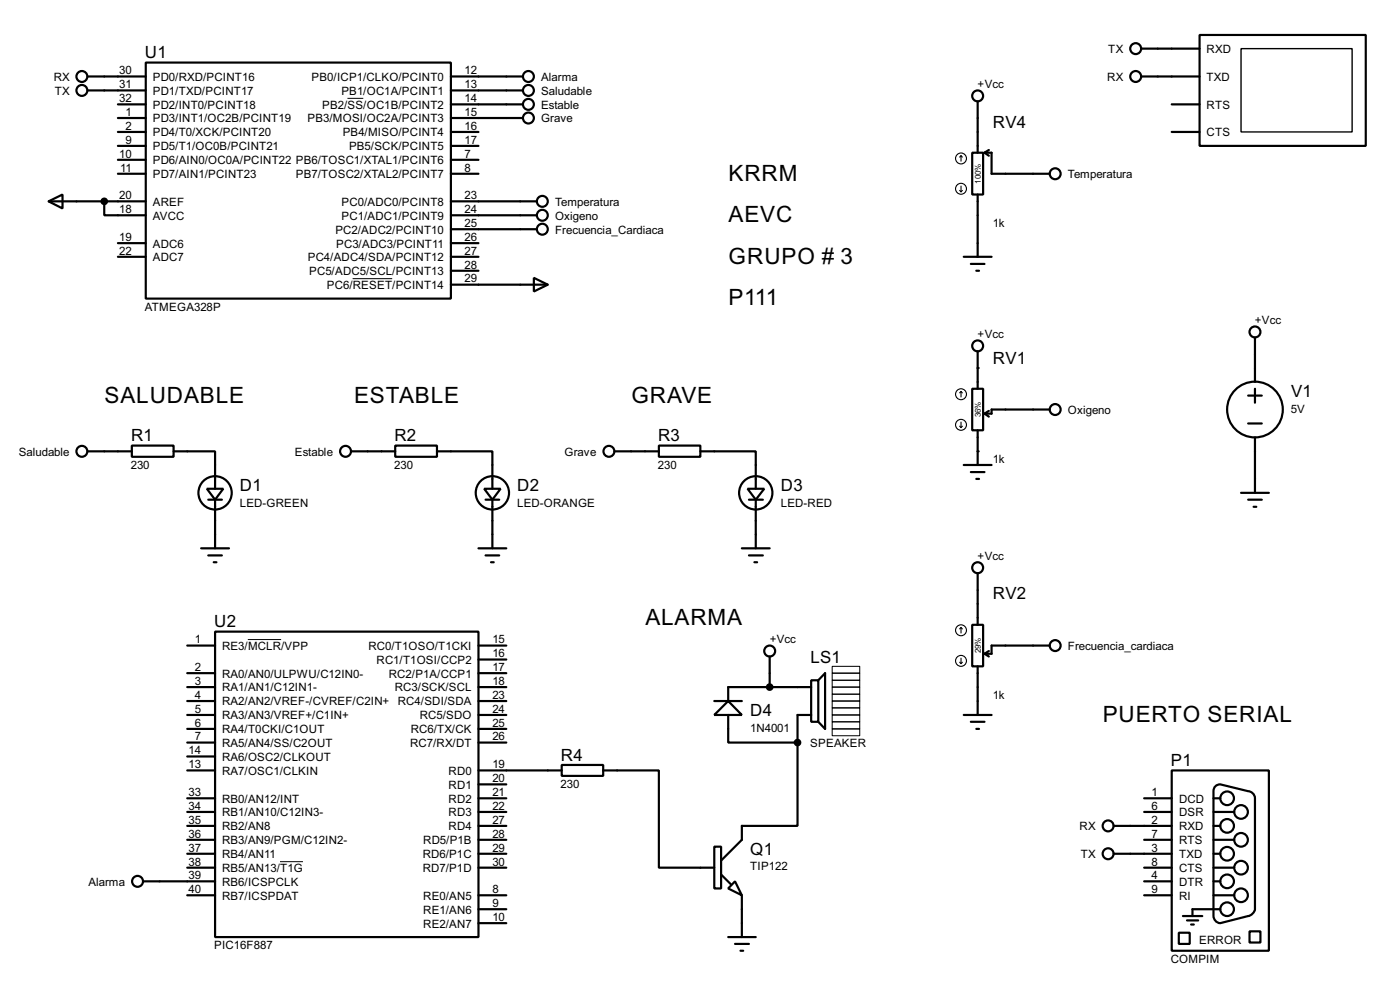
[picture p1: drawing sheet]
<svg xmlns="http://www.w3.org/2000/svg" width="256mm" height="180mm" viewBox="0 0 256 180" stroke-linecap="round" stroke-linejoin="round" font-family="sans-serif">
<g fill="none" stroke="#000" stroke-width=".4">
<path d="M16.1 16.6h10.6M16.1 14h10.6M21.6 19.1h5.1M26.7 11.5h55.9v43.2h-55.9zM82.6 16.6h13.2M82.6 19.1h13.2M82.6 14h13.2M179.1 18.6v9.4M209.1 14h10.7M209.1 8.9h10.7M214.7 19.1h5.1M219.8 6.4h30.4v20.3h-30.4z"/>
<path d="M8.9 36.9l2.6-1.3v2.6zM8.9 36.9h17.8M19.1 36.9v2.5h7.6M21.6 21.6h5.1M21.6 31.8h5.1M21.6 29.3h5.1M21.6 26.7h5.1M21.6 24.2h5.1M82.6 36.9h15.8M82.6 39.4h15.8M82.6 21.6h13.2M82.6 31.8h5.1"/>
<path d="M82.6 29.3h5.1M82.6 26.7h5.1M82.6 24.2h5.1M178.1 28h2v7.6h-2zM179.1 35.6v11.4M180.4 28h1.3v3.8h10.6M180.4 28l.8 .5M181.2 27.5l-.8 .5M214.7 24.2h5.1M21.6 47h5.1M21.6 44.5h5.1M82.6 52.1h17.8"/>
<path d="M82.6 42h15.8M82.6 49.6h5.1M82.6 47h5.1M82.6 44.5h5.1M97.8 50.9l2.6 1.2-2.6 1.3zM176.6 47h5.1M177.9 48.3h2.5M178.9 49.6h.5M178.1 71.2h2v7.6h-2zM179.1 64.3v6.9M179.1 78.8v6.3M180.4 75.7l.8 .6"/>
<path d="M181.2 75.2l-.8 .5M192.3 75h-10.6v.7h-1.3M228.7 72.4h2.5M228.7 77.5h2.5M229.9 61.8v8.1M229.9 71.2v2.5M16.1 82.6h8.1M24.2 81.6h7.6v2h-7.6zM31.8 82.6h7.6v6.9M37.9 89.5h3l-1.5 2zM38.2 91.5h2.5M39.4 91.5v8.9"/>
<path d="M64.3 82.6h8.1M72.4 81.6h7.7v2h-7.7zM80.1 82.6h10.1v6.9M88.7 89.5h3l-1.5 2zM89 91.5h2.5M90.2 91.5v8.9M112.6 82.6h8.1M120.7 81.6h7.6v2h-7.6zM128.3 82.6h10.2v6.9M137 89.5h3l-1.5 2zM137.2 91.5h2.6M138.5 91.5v8.9"/>
<path d="M176.6 85.1h5.1M177.9 86.4h2.5M178.9 87.7h.5M227.4 90.2h5.1M228.7 91.5h2.5M229.7 92.8h.5M229.9 80.1v10.1M34.3 118.2h5.1M36.9 100.4h5.1M38.2 101.7h2.5M39.2 102.9h.5M39.4 115.6h48.3v55.9h-48.3z"/>
<path d="M87.7 118.2h5.1M87.7 100.4h5.1M89 101.7h2.5M90 102.9h.5M135.9 100.4h5.1M137.2 101.7h2.6M138.2 102.9h.5M178.1 114.4h2v7.6h-2zM179.1 105v9.4M180.4 119.7l.8 .5M181.2 119.2l-.8 .5M192.3 118.2h-10.6v1.5h-1.3"/>
<path d="M34.3 125.8h5.1M34.3 130.9h5.1M34.3 133.4h5.1M34.3 128.3h5.1M34.3 135.9h5.1M34.3 138.5h5.1M34.3 123.2h5.1M87.7 125.8h5.1M87.7 130.9h5.1M87.7 133.4h5.1M87.7 128.3h5.1M87.7 135.9h5.1"/>
<path d="M87.7 123.2h5.1M87.7 120.7h5.1M130.9 128.3h5M133.4 128.3l2.5 2.6h-5zM133.4 130.9v5h12.7M141 120.2v5.6M146.1 135.9v15.3h-10.2v2.5l-3.8 3.8M148.6 124.5h1.3v7.6h-1.3zM148.6 130.9h-2.5v5M148.6 125.8h-15.2v2.5M149.9 124.5l1.3-1.3v10.2l-1.3-1.3M176.6 130.9h5.1"/>
<path d="M177.9 132.1h2.5M178.9 133.4h.5M179.1 122v8.9M34.3 141h5.1M34.3 151.2h5.1M34.3 156.3h5.1M34.3 146.1h5.1M34.3 148.6h5.1M34.3 153.7h5.1M34.3 158.8h5.1M87.7 141h15.2M87.7 151.2h5.1"/>
<path d="M87.7 156.3h5.1M87.7 146.1h5.1M87.7 148.6h5.1M87.7 153.7h5.1M87.7 158.8h5.1M87.7 143.6h5.1M102.9 140h7.6v2h-7.6zM110.5 141h10.2v17.8h10.2M130.9 155h1.2v7.6h-1.2zM204 151.2h10.7M204 156.3h10.7M209.6 146.1h5.1"/>
<path d="M209.6 148.6h5.1M209.6 153.7h5.1M209.6 158.8h5.1M214.7 141h17.8v33h-17.8zM222.3 151.2h1.3M222.3 156.3h1.3M222.3 146.1h1.3M222.3 148.6h3.8M222.3 153.7h3.8M222.3 158.8h3.8M222.5 144l.6-.4h.5l5.1 1.2a1.35 1.35 0 0 1 1.2 1.3v20.3a1.59 1.59 0 0 1-1.2 1.3l-5.1 1.3a1.33 1.33 0 0 1-1.3-1.3v-22.9zM26.2 161.3h13.2"/>
<path d="M34.3 163.9h5.1M87.7 163.9h5.1M87.7 169h5.1M87.7 166.4h5.1M132.1 160.1l1.8 1.8M133.4 171.5h5.1M134.7 161.3l1.2 2.6-2.5-1.3zM134.7 172.8h2.5M135.7 174h.5M135.9 163.9v7.6M209.6 161.3h5.1M209.6 163.9h5.1"/>
<path d="M216 170.7h2v2.1h-2zM216.7 167.7h3.6M217.5 168.5h2M218.2 169.2h.5M222.3 161.3h1.3M222.3 163.9h3.8M223.6 166.4h-5.1v1.3M228.9 170.5h2v2h-2z"/>
<circle cx="15" cy="14" r="1"/>
<circle cx="15" cy="16.6" r="1"/>
<circle cx="96.8" cy="19.1" r="1"/>
<circle cx="96.8" cy="14" r="1"/>
<circle cx="96.8" cy="16.6" r="1"/>
<circle cx="179.1" cy="17.6" r="1"/>
<circle cx="208" cy="8.9" r="1"/>
<circle cx="208" cy="14" r="1"/>
<circle cx="96.8" cy="21.6" r="1"/>
<circle cx="99.3" cy="36.9" r="1"/>
<circle cx="99.3" cy="39.4" r="1"/>
<circle cx="193.3" cy="31.8" r="1"/>
<circle cx="99.3" cy="42" r="1"/>
<circle cx="179.1" cy="63.3" r="1"/>
<circle cx="193.3" cy="75" r="1"/>
<circle cx="229.9" cy="75" r="5.1"/>
<circle cx="229.9" cy="60.8" r="1"/>
<circle cx="15" cy="82.6" r="1"/>
<circle cx="39.4" cy="90.2" r="3.1"/>
<circle cx="63.3" cy="82.6" r="1"/>
<circle cx="90.2" cy="90.2" r="3.1"/>
<circle cx="111.5" cy="82.6" r="1"/>
<circle cx="138.4" cy="90.2" r="3.1"/>
<circle cx="141" cy="119.2" r="1"/>
<circle cx="179.1" cy="103.9" r="1"/>
<circle cx="193.3" cy="118.2" r="1"/>
<circle cx="203" cy="156.3" r="1"/>
<circle cx="203" cy="151.2" r="1"/>
<circle cx="224.8" cy="146.1" r="1.25"/>
<circle cx="224.8" cy="151.2" r="1.25"/>
<circle cx="224.8" cy="156.3" r="1.25"/>
<circle cx="227.3" cy="158.8" r="1.25"/>
<circle cx="227.3" cy="153.7" r="1.25"/>
<circle cx="227.3" cy="148.6" r="1.25"/>
<circle cx="25.2" cy="161.3" r="1"/>
<circle cx="224.8" cy="166.4" r="1.25"/>
<circle cx="224.8" cy="161.3" r="1.25"/>
<circle cx="227.3" cy="163.9" r="1.25"/>
</g>
<g fill="#000">
<circle cx="179.1" cy="67.4" r=".2"/>
<circle cx="179.1" cy="82.6" r=".2"/>
</g>
<g fill="none" stroke="#000" stroke-width=".18">
<path d="M63.7 18h2.9M64.6 51h7.3M45.4 117.1h6.1M152.5 122h5v1.2h-5zM152.5 123.2h5v1.3h-5zM152.5 124.5h5v1.3h-5zM152.5 125.8h5v1.3h-5zM152.5 128.3h5v1.3h-5zM152.5 129.6h5v1.3h-5zM152.5 130.9h5v1.2h-5zM152.5 132.1h5v1.3h-5zM152.5 133.4h5v1.3h-5z"/>
<path d="M152.5 127.1h5v1.2h-5zM51.3 157.7h4.2"/>
</g>
<g fill="#000" stroke="#000" stroke-width=".4">
<circle cx="19.1" cy="36.9" r=".5"/>
<circle cx="141" cy="125.8" r=".5"/>
<circle cx="146.1" cy="135.9" r=".5"/>
</g>
<path d="M227.4 8.9h20.3v15.3h-20.3z" fill="none" stroke="#000" stroke-width=".25"/>
<g fill="none" stroke="#000" stroke-width=".2">
<path d="M175.8 34.9l.3 .2M176.1 28.5l-.3 .3M176.1 28.5l.2 .3M176.1 28.5v1M176.1 34.1v1M176.3 34.9l-.2 .2M175.8 78l.3 .3M176.1 71.7v1M176.1 77.3v1M176.1 71.7l-.3 .2M176.1 71.7l.2 .2M176.3 78l-.2 .3"/>
<path d="M176.1 114.9v1M176.1 114.9l-.3 .2M176.1 114.9l.2 .2M175.8 121.2l.3 .3M176.1 120.5v1M176.3 121.2l-.2 .3"/>
<circle cx="176" cy="34.6" r="1"/>
<circle cx="176" cy="29" r="1"/>
<circle cx="176" cy="77.8" r="1"/>
<circle cx="176" cy="72.2" r="1"/>
<circle cx="176" cy="115.4" r="1"/>
<circle cx="176" cy="121" r="1"/>
</g>
<g font-size="4.6">
<text x="133.5" y="33.1">KRRM</text>
<text x="133.5" y="40.7">AEVC</text>
<text x="133.5" y="48.3">GRUPO # 3</text>
<text x="133.5" y="55.9">P111</text>
<text x="19.2" y="73.7">SALUDABLE</text>
<text x="64.9" y="73.7">ESTABLE</text>
<text x="115.7" y="73.7">GRAVE</text>
<text x="118.2" y="114.3">ALARMA</text>
<text x="202" y="132.1">PUERTO SERIAL</text>
</g>
<g font-size="3.5">
<text x="26.6" y="10.6">U1</text>
<text x="181.9" y="23.3">RV4</text>
<text x="181.9" y="66.6">RV1</text>
<text x="236.5" y="72.6">V1</text>
<text x="24" y="80.8">R1</text>
<text x="72.3" y="80.8">R2</text>
<text x="120.6" y="80.8">R3</text>
<text x="44" y="89.9">D1</text>
<text x="94.8" y="89.9">D2</text>
<text x="143.1" y="89.9">D3</text>
<text x="181.9" y="109.7">RV2</text>
<text x="39.3" y="114.8">U2</text>
<text x="148.5" y="121.4">LS1</text>
<text x="137.5" y="131">D4</text>
<text x="102.8" y="139.2">R4</text>
<text x="214.5" y="140.2">P1</text>
<text x="137.5" y="156.4">Q1</text>
</g>
<g font-size="2.4">
<text x="203" y="9.7">TX</text>
<text x="221" y="9.7">RXD</text>
<text x="9.8" y="14.8">RX</text>
<text x="10" y="17.3">TX</text>
<text x="21.9" y="16.2">31</text>
<text x="21.9" y="13.6">30</text>
<text x="28" y="17.3">PD1/TXD/PCINT17</text>
<text x="28" y="14.8">PD0/RXD/PCINT16</text>
<text x="57.1" y="14.8">PB0/ICP1/CLKO/PCINT0</text>
<text x="62.5" y="17.3">PB1/OC1A/PCINT1</text>
<text x="85.1" y="13.6">12</text>
<text x="85.1" y="16.2">13</text>
<text x="99.1" y="17.3">Saludable</text>
<text x="99.1" y="14.8">Alarma</text>
<text x="179.1" y="16.1">+Vcc</text>
<text x="202.8" y="14.8">RX</text>
<text x="221" y="14.8">TXD</text>
<text x="21.9" y="18.7">32</text>
<text x="23" y="23.8">2</text>
<text x="23" y="21.2">1</text>
<text x="28" y="22.4">PD3/INT1/OC2B/PCINT19</text>
<text x="28" y="19.9">PD2/INT0/PCINT18</text>
<text x="56.3" y="22.4">PB3/MOSI/OC2A/PCINT3</text>
<text x="59" y="19.9">PB2/SS/OC1B/PCINT2</text>
<text x="85.1" y="21.2">15</text>
<text x="85.1" y="18.7">14</text>
<text x="85.1" y="23.8">16</text>
<text x="99.1" y="19.9">Estable</text>
<text x="99.1" y="22.4">Grave</text>
<text x="221" y="19.9">RTS</text>
<text x="21.9" y="28.9">10</text>
<text x="23" y="26.3">9</text>
<text x="28" y="27.5">PD5/T1/OC0B/PCINT21</text>
<text x="28" y="25">PD4/T0/XCK/PCINT20</text>
<text x="62.8" y="25">PB4/MISO/PCINT4</text>
<text x="63.9" y="27.5">PB5/SCK/PCINT5</text>
<text x="85.1" y="26.3">17</text>
<text x="85.1" y="28.9">7</text>
<text x="221" y="25">CTS</text>
<text x="22" y="31.4">11</text>
<text x="28" y="30">PD6/AIN0/OC0A/PCINT22 PB6/TOSC1/XTAL1/PCINT6</text>
<text x="28" y="32.6">PD7/AIN1/PCINT23</text>
<text x="54.2" y="32.6">PB7/TOSC2/XTAL2/PCINT7</text>
<text x="85.1" y="31.4">8</text>
<text x="195.6" y="32.6">Temperatura</text>
<text x="21.9" y="39">18</text>
<text x="21.9" y="36.5">20</text>
<text x="28" y="40.2">AVCC</text>
<text x="28" y="37.7">AREF</text>
<text x="62.6" y="40.2">PC1/ADC1/PCINT9</text>
<text x="62.6" y="37.7">PC0/ADC0/PCINT8</text>
<text x="85.1" y="41.6">25</text>
<text x="85.1" y="39">24</text>
<text x="85.1" y="36.5">23</text>
<text x="101.7" y="37.7">Temperatura</text>
<text x="101.7" y="40.2">Oxigeno</text>
<text x="181.9" y="41.6">1k</text>
<text x="21.9" y="44.1">19</text>
<text x="21.9" y="46.6">22</text>
<text x="28" y="45.3">ADC6</text>
<text x="28" y="47.8">ADC7</text>
<text x="56.4" y="47.8">PC4/ADC4/SDA/PCINT12</text>
<text x="61.4" y="42.7">PC2/ADC2/PCINT10</text>
<text x="61.6" y="45.3">PC3/ADC3/PCINT11</text>
<text x="85.1" y="46.6">27</text>
<text x="85.1" y="44.1">26</text>
<text x="101.7" y="42.7">Frecuencia_Cardiaca</text>
<text x="56.6" y="50.4">PC5/ADC5/SCL/PCINT13</text>
<text x="59.9" y="52.9">PC6/RESET/PCINT14</text>
<text x="85.1" y="51.7">29</text>
<text x="85.1" y="49.2">28</text>
<text x="26.5" y="56.8">ATMEGA328P</text>
<text x="229.9" y="59.3">+Vcc</text>
<text x="179.1" y="61.8">+Vcc</text>
<text x="195.6" y="75.8">Oxigeno</text>
<text x="236.5" y="75.5">5V</text>
<text x="3.4" y="83.4">Saludable</text>
<text x="54" y="83.4">Estable</text>
<text x="103.4" y="83.4">Grave</text>
<text x="24" y="85.8">230</text>
<text x="72.2" y="85.8">230</text>
<text x="120.5" y="85.8">230</text>
<text x="181.9" y="84.8">1k</text>
<text x="43.9" y="92.8">LED-GREEN</text>
<text x="94.7" y="92.8">LED-ORANGE</text>
<text x="143" y="92.8">LED-RED</text>
<text x="179.1" y="102.5">+Vcc</text>
<text x="35.7" y="117.8">1</text>
<text x="40.7" y="119">RE3/MCLR/VPP</text>
<text x="67.5" y="119">RC0/T1OSO/T1CKI</text>
<text x="90.2" y="117.8">15</text>
<text x="141" y="117.7">+Vcc</text>
<text x="195.6" y="119">Frecuencia_cardiaca</text>
<text x="35.7" y="125.4">3</text>
<text x="35.7" y="122.8">2</text>
<text x="40.7" y="124">RA0/AN0/ULPWU/C12IN0-</text>
<text x="69" y="121.5">RC1/T1OSI/CCP2</text>
<text x="71.2" y="124">RC2/P1A/CCP1</text>
<text x="90.2" y="125.4">18</text>
<text x="90.2" y="122.8">17</text>
<text x="90.2" y="120.3">16</text>
<text x="35.7" y="127.9">4</text>
<text x="35.7" y="130.5">5</text>
<text x="40.7" y="126.6">RA1/AN1/C12IN1-</text>
<text x="40.7" y="129.1">RA2/AN2/VREF-/CVREF/C2IN+ RC4/SDI/SDA</text>
<text x="40.7" y="131.7">RA3/AN3/VREF+/C1IN+</text>
<text x="72.3" y="126.6">RC3/SCK/SCL</text>
<text x="76.9" y="131.7">RC5/SDO</text>
<text x="90.2" y="127.9">23</text>
<text x="90.2" y="130.5">24</text>
<text x="181.9" y="128">1k</text>
<text x="35.7" y="133">6</text>
<text x="35.7" y="135.5">7</text>
<text x="40.7" y="134.2">RA4/T0CKI/C1OUT</text>
<text x="40.7" y="136.7">RA5/AN4/SS/C2OUT</text>
<text x="75.1" y="136.7">RC7/RX/DT</text>
<text x="75.2" y="134.2">RC6/TX/CK</text>
<text x="90.2" y="135.5">26</text>
<text x="90.2" y="133">25</text>
<text x="137.4" y="133.9">1N4001</text>
<text x="148.4" y="136.7">SPEAKER</text>
<text x="34.6" y="140.6">13</text>
<text x="34.6" y="138.1">14</text>
<text x="40.7" y="141.8">RA7/OSC1/CLKIN</text>
<text x="40.7" y="139.3">RA6/OSC2/CLKOUT</text>
<text x="82.2" y="141.8">RD0</text>
<text x="90.2" y="143.2">20</text>
<text x="90.2" y="140.6">19</text>
<text x="34.6" y="145.7">33</text>
<text x="34.6" y="148.2">34</text>
<text x="40.7" y="146.9">RB0/AN12/INT</text>
<text x="40.7" y="149.4">RB1/AN10/C12IN3-</text>
<text x="82.2" y="149.4">RD3</text>
<text x="82.2" y="146.9">RD2</text>
<text x="82.2" y="144.4">RD1</text>
<text x="90.2" y="148.2">22</text>
<text x="90.2" y="145.7">21</text>
<text x="102.7" y="144.2">230</text>
<text x="211" y="148.2">6</text>
<text x="211" y="145.7">1</text>
<text x="216" y="149.4">DSR</text>
<text x="216" y="146.9">DCD</text>
<text x="34.6" y="150.8">35</text>
<text x="34.6" y="155.9">37</text>
<text x="34.6" y="153.3">36</text>
<text x="40.7" y="152">RB2/AN8</text>
<text x="40.7" y="154.5">RB3/AN9/PGM/C12IN2-</text>
<text x="77.5" y="154.5">RD5/P1B</text>
<text x="82.2" y="152">RD4</text>
<text x="90.2" y="153.3">28</text>
<text x="90.2" y="155.9">29</text>
<text x="90.2" y="150.8">27</text>
<text x="197.8" y="152">RX</text>
<text x="211" y="155.9">3</text>
<text x="211" y="150.8">2</text>
<text x="211" y="153.3">7</text>
<text x="216" y="152">RXD</text>
<text x="216" y="154.5">RTS</text>
<text x="34.6" y="160.9">39</text>
<text x="34.6" y="158.4">38</text>
<text x="40.7" y="159.6">RB5/AN13/T1G</text>
<text x="40.7" y="157.1">RB4/AN11</text>
<text x="77.4" y="157.1">RD6/P1C</text>
<text x="77.4" y="159.6">RD7/P1D</text>
<text x="90.2" y="158.4">30</text>
<text x="137.4" y="159.3">TIP122</text>
<text x="198" y="157.1">TX</text>
<text x="211" y="158.4">8</text>
<text x="211" y="160.9">4</text>
<text x="216" y="157.1">TXD</text>
<text x="216" y="159.6">CTS</text>
<text x="16.2" y="162.1">Alarma</text>
<text x="34.6" y="163.5">40</text>
<text x="40.7" y="164.7">RB7/ICSPDAT</text>
<text x="40.7" y="162.1">RB6/ICSPCLK</text>
<text x="77.5" y="167.2">RE1/AN6</text>
<text x="77.5" y="164.7">RE0/AN5</text>
<text x="90.2" y="166">9</text>
<text x="90.2" y="163.5">8</text>
<text x="211" y="163.5">9</text>
<text x="216" y="162.1">DTR</text>
<text x="216" y="164.7">RI</text>
<text x="39.2" y="173.7">PIC16F887</text>
<text x="77.5" y="169.8">RE2/AN7</text>
<text x="90.2" y="168.6">10</text>
<text x="219.7" y="172.7">ERROR</text>
<text x="214.5" y="176.2">COMPIM</text>
</g>
<g font-size="1.7">
<text x="179.7" y="33.6" transform="rotate(-90 179.7 33.6)">100%</text>
<text x="179.7" y="76.4" transform="rotate(-90 179.7 76.4)">36%</text>
<text x="179.7" y="119.6" transform="rotate(-90 179.7 119.6)">29%</text>
</g>
</svg>
